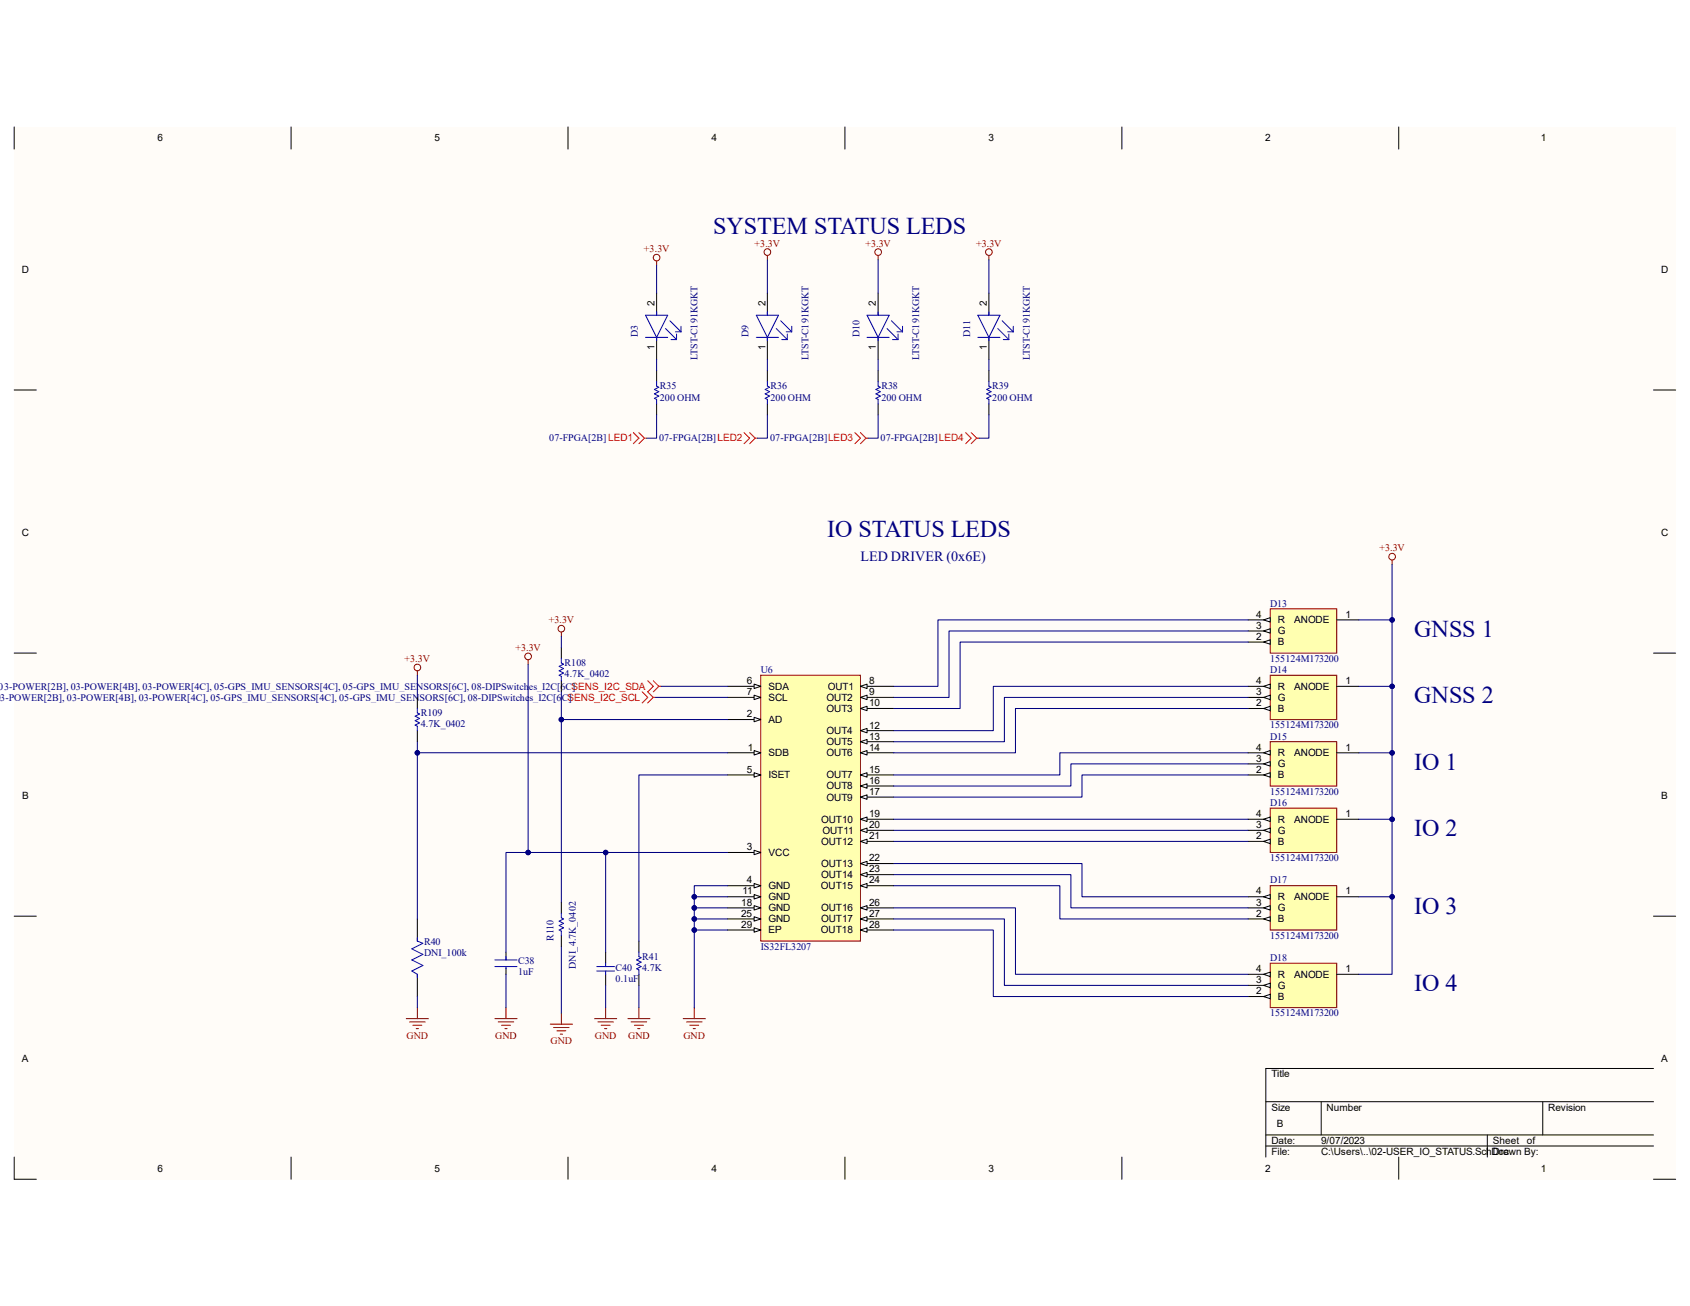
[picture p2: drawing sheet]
<svg xmlns="http://www.w3.org/2000/svg" width="279mm" height="216mm" viewBox="0 0 279 216" stroke-linecap="round" stroke-linejoin="round" font-family="sans-serif">
<g fill="#fffcf8">
<path d="M2.3 21h274.7v173.9h-274.7z" fill-rule="evenodd"/>
<path d="M6 24.6h267.4v166.7h-267.4z" fill-rule="evenodd"/>
</g>
<g fill="none" stroke="#000" stroke-width=".17">
<path d="M2.3 21v3.6M48.1 21v3.6M93.9 21v3.6M139.7 21v3.6M185.5 21v3.6M231.2 21v3.6M2.3 64.5h3.7M108.6 61.3v1.8M108.6 66.8v1.8M126.9 61.3v1.8M126.9 66.8v1.8M145.2 61.3v1.8"/>
<path d="M145.2 66.8v1.8M163.5 61.3v1.8M163.5 66.8v1.8M273.4 64.5h3.6M2.3 108h3.7M273.4 108h3.6M2.3 151.5h3.7M273.4 151.5h3.6M273.4 176.6h-64.1v14.7M2.3 191.3v3.6h3.7M48.1 191.3v3.6M93.9 191.3v3.6"/>
<path d="M139.7 191.3v3.6M185.5 191.3v3.6M209.3 182.1h64.1M209.3 187.6h64.1M209.3 189.5h64.1M218.4 182.1v5.5M231.2 191.3v3.6M245.9 187.6v3.7M255.1 182.1v5.5M273.4 194.9h3.6"/>
</g>
<g fill="none" stroke="#800000" stroke-width=".17">
<path d="M108.6 43.1v.8M126.9 42.2v.8M145.2 42.2v.8M163.5 42.2v.8"/>
<circle cx="108.6" cy="42.6" r=".55"/>
<circle cx="126.9" cy="41.7" r=".55"/>
<circle cx="145.2" cy="41.7" r=".55"/>
<circle cx="163.5" cy="41.7" r=".55"/>
</g>
<g fill="none" stroke="#f00" stroke-width=".17">
<path d="M104.7 71.5l.9 .9-.9 1M105.6 71.5l.9 .9M106.5 72.4l-.9 1M106.5 72.4h.4M123 71.5l.9 .9-.9 1M123.9 71.5l1 .9M124.9 72.4h.3M124.9 72.4l-1 1M141.3 71.5l1 .9-1 1M142.3 71.5l.9 .9M143.2 72.4h.3M143.2 72.4l-.9 1"/>
<path d="M159.6 71.5l1 .9-1 1M160.6 71.5l.9 .9M161.5 72.4h.3M161.5 72.4l-.9 1"/>
</g>
<path d="M108.6 63.1v.7l.3 .2-.7 .4 .7 .3-.7 .4 .7 .4-.7 .3 .4 .2v.8M126.9 63.1v.7l.3 .2-.7 .4 .7 .3-.7 .4 .7 .4-.7 .3 .4 .2v.8M145.2 63.1v.7l.3 .2-.7 .4 .7 .3-.7 .4 .7 .4-.7 .3 .4 .2v.8M163.5 63.1v.7l.4 .2-.8 .4 .8 .3-.8 .4 .8 .4-.8 .3 .4 .2v.8" fill="none" stroke="#00f" stroke-width=".17"/>
<path d="M210 100.6h11v7.4h-11z" fill-rule="evenodd" fill="#ffffb0"/>
<path d="M210 100.6h11v7.4h-11z" fill="none" stroke="#800000" stroke-width=".17"/>
<path d="M206.3 106.1h3.7M221 102.5h3.7" fill="none" stroke="#000" stroke-width=".17"/>
<path d="M208.9 106.1l1.1-.3v.7z" fill="#f8fcff"/>
<path d="M206.3 104.3h3.7M208.9 106.1l1.1-.3v.7z" fill="none" stroke="#000" stroke-width=".17"/>
<path d="M208.9 104.3l1.1-.4v.8z" fill="#f8fcff"/>
<path d="M206.3 102.5h3.7M208.9 104.3l1.1-.4v.8z" fill="none" stroke="#000" stroke-width=".17"/>
<path d="M208.9 102.5l1.1-.4v.7z" fill="#f8fcff"/>
<path d="M208.9 102.5l1.1-.4v.7z" fill="none" stroke="#000" stroke-width=".17"/>
<path d="M210 111.6h11v7.4h-11z" fill-rule="evenodd" fill="#ffffb0"/>
<path d="M210 111.6h11v7.4h-11z" fill="none" stroke="#800000" stroke-width=".17"/>
<path d="M206.3 117.1h3.7M221 113.5h3.7" fill="none" stroke="#000" stroke-width=".17"/>
<path d="M208.9 117.1l1.1-.3v.7z" fill="#f8fcff"/>
<path d="M206.3 115.3h3.7M208.9 117.1l1.1-.3v.7z" fill="none" stroke="#000" stroke-width=".17"/>
<path d="M208.9 115.3l1.1-.4v.8z" fill="#f8fcff"/>
<path d="M206.3 113.5h3.7M208.9 115.3l1.1-.4v.8z" fill="none" stroke="#000" stroke-width=".17"/>
<path d="M208.9 113.5l1.1-.4v.7z" fill="#f8fcff"/>
<path d="M208.9 113.5l1.1-.4v.7z" fill="none" stroke="#000" stroke-width=".17"/>
<path d="M210 122.6h11v7.3h-11z" fill-rule="evenodd" fill="#ffffb0"/>
<path d="M210 122.6h11v7.3h-11z" fill="none" stroke="#800000" stroke-width=".17"/>
<path d="M206.3 128.1h3.7M221 124.4h3.7" fill="none" stroke="#000" stroke-width=".17"/>
<path d="M208.9 128.1l1.1-.4v.8z" fill="#f8fcff"/>
<path d="M206.3 126.3h3.7M208.9 128.1l1.1-.4v.8z" fill="none" stroke="#000" stroke-width=".17"/>
<path d="M208.9 126.3l1.1-.4v.8z" fill="#f8fcff"/>
<path d="M206.3 124.4h3.7M208.9 126.3l1.1-.4v.8z" fill="none" stroke="#000" stroke-width=".17"/>
<path d="M208.9 124.4l1.1-.3v.7z" fill="#f8fcff"/>
<path d="M208.9 124.4l1.1-.3v.7z" fill="none" stroke="#000" stroke-width=".17"/>
<path d="M210 133.6h11v7.3h-11z" fill-rule="evenodd" fill="#ffffb0"/>
<path d="M210 133.6h11v7.3h-11z" fill="none" stroke="#800000" stroke-width=".17"/>
<path d="M206.3 139.1h3.7M221 135.4h3.7" fill="none" stroke="#000" stroke-width=".17"/>
<path d="M208.9 139.1l1.1-.4v.8z" fill="#f8fcff"/>
<path d="M206.3 137.3h3.7M208.9 139.1l1.1-.4v.8z" fill="none" stroke="#000" stroke-width=".17"/>
<path d="M208.9 137.3l1.1-.4v.7z" fill="#f8fcff"/>
<path d="M206.3 135.4h3.7M208.9 137.3l1.1-.4v.7z" fill="none" stroke="#000" stroke-width=".17"/>
<path d="M208.9 135.4l1.1-.3v.7z" fill="#f8fcff"/>
<path d="M208.9 135.4l1.1-.3v.7z" fill="none" stroke="#000" stroke-width=".17"/>
<path d="M210 146.4h11v7.3h-11z" fill-rule="evenodd" fill="#ffffb0"/>
<path d="M210 146.4h11v7.3h-11z" fill="none" stroke="#800000" stroke-width=".17"/>
<path d="M206.3 151.9h3.7M221 148.3h3.7" fill="none" stroke="#000" stroke-width=".17"/>
<path d="M208.9 151.9l1.1-.3v.7z" fill="#f8fcff"/>
<path d="M206.3 150.1h3.7M208.9 151.9l1.1-.3v.7z" fill="none" stroke="#000" stroke-width=".17"/>
<path d="M208.9 150.1l1.1-.4v.8z" fill="#f8fcff"/>
<path d="M206.3 148.3h3.7M208.9 150.1l1.1-.4v.8z" fill="none" stroke="#000" stroke-width=".17"/>
<path d="M208.9 148.3l1.1-.4v.7z" fill="#f8fcff"/>
<path d="M208.9 148.3l1.1-.4v.7z" fill="none" stroke="#000" stroke-width=".17"/>
<path d="M210 159.2h11v7.4h-11z" fill-rule="evenodd" fill="#ffffb0"/>
<path d="M210 159.2h11v7.4h-11z" fill="none" stroke="#800000" stroke-width=".17"/>
<path d="M206.3 164.7h3.7M221 161.1h3.7" fill="none" stroke="#000" stroke-width=".17"/>
<path d="M208.9 164.7l1.1-.3v.7z" fill="#f8fcff"/>
<path d="M206.3 162.9h3.7M208.9 164.7l1.1-.3v.7z" fill="none" stroke="#000" stroke-width=".17"/>
<path d="M208.9 162.9l1.1-.4v.8z" fill="#f8fcff"/>
<path d="M206.3 161.1h3.7M208.9 162.9l1.1-.4v.8z" fill="none" stroke="#000" stroke-width=".17"/>
<path d="M208.9 161.1l1.1-.4v.7z" fill="#f8fcff"/>
<path d="M208.9 161.1l1.1-.4v.7z" fill="none" stroke="#000" stroke-width=".17"/>
<path d="M125.8 111.6h16.5v44h-16.5z" fill-rule="evenodd" fill="#ffffb0"/>
<path d="M125.8 111.6h16.5v44h-16.5z" fill="none" stroke="#800000" stroke-width=".17"/>
<path d="M120.3 124.4h5.5" fill="none" stroke="#000" stroke-width=".17"/>
<path d="M124.7 124.1l1.1 .3-1.1 .4z" fill="#f8fcff"/>
<path d="M120.3 119h5.5M124.7 124.1l1.1 .3-1.1 .4z" fill="none" stroke="#000" stroke-width=".17"/>
<path d="M124.7 118.6l1.1 .4-1.1 .3z" fill="#f8fcff"/>
<path d="M124.7 118.6l1.1 .4-1.1 .3zM120.3 140.9h5.5" fill="none" stroke="#000" stroke-width=".17"/>
<path d="M124.7 140.6l1.1 .3-1.1 .4z" fill="#f8fcff"/>
<path d="M120.3 146.4h5.5M124.7 140.6l1.1 .3-1.1 .4z" fill="none" stroke="#000" stroke-width=".17"/>
<path d="M124.7 146.1l1.1 .3-1.1 .4z" fill="#f8fcff"/>
<path d="M120.3 128.1h5.5M124.7 146.1l1.1 .3-1.1 .4z" fill="none" stroke="#000" stroke-width=".17"/>
<path d="M124.7 127.7l1.1 .4-1.1 .4z" fill="#f8fcff"/>
<path d="M120.3 113.5h5.5M124.7 127.7l1.1 .4-1.1 .4z" fill="none" stroke="#000" stroke-width=".17"/>
<path d="M124.7 113.1l1.1 .4-1.1 .3z" fill="#f8fcff"/>
<path d="M120.3 115.3h5.5M124.7 113.1l1.1 .4-1.1 .3z" fill="none" stroke="#000" stroke-width=".17"/>
<path d="M124.7 114.9l1.1 .4-1.1 .4z" fill="#f8fcff"/>
<path d="M124.7 114.9l1.1 .4-1.1 .4zM142.3 113.5h5.4" fill="none" stroke="#000" stroke-width=".17"/>
<path d="M142.3 113.5l1-.4v.7z" fill="#f8fcff"/>
<path d="M142.3 113.5l1-.4v.7zM142.3 115.3h5.4" fill="none" stroke="#000" stroke-width=".17"/>
<path d="M142.3 115.3l1-.4v.8z" fill="#f8fcff"/>
<path d="M142.3 115.3l1-.4v.8zM142.3 117.1h5.4" fill="none" stroke="#000" stroke-width=".17"/>
<path d="M142.3 117.1l1-.3v.7z" fill="#f8fcff"/>
<path d="M142.3 117.1l1-.3v.7zM120.3 148.3h5.5" fill="none" stroke="#000" stroke-width=".17"/>
<path d="M124.7 147.9l1.1 .4-1.1 .3z" fill="#f8fcff"/>
<path d="M142.3 120.8h5.4M124.7 147.9l1.1 .4-1.1 .3z" fill="none" stroke="#000" stroke-width=".17"/>
<path d="M142.3 120.8l1-.4v.7z" fill="#f8fcff"/>
<path d="M142.3 120.8l1-.4v.7zM142.3 122.6h5.4" fill="none" stroke="#000" stroke-width=".17"/>
<path d="M142.3 122.6l1-.4v.8z" fill="#f8fcff"/>
<path d="M142.3 122.6l1-.4v.8zM142.3 124.4h5.4" fill="none" stroke="#000" stroke-width=".17"/>
<path d="M142.3 124.4l1-.3v.7z" fill="#f8fcff"/>
<path d="M142.3 124.4l1-.3v.7zM142.3 128.1h5.4" fill="none" stroke="#000" stroke-width=".17"/>
<path d="M142.3 128.1l1-.4v.8z" fill="#f8fcff"/>
<path d="M142.3 128.1l1-.4v.8zM142.3 129.9h5.4" fill="none" stroke="#000" stroke-width=".17"/>
<path d="M142.3 129.9l1-.3v.7z" fill="#f8fcff"/>
<path d="M142.3 129.9l1-.3v.7zM142.3 131.8h5.4" fill="none" stroke="#000" stroke-width=".17"/>
<path d="M142.3 131.8l1-.4v.7z" fill="#f8fcff"/>
<path d="M142.3 131.8l1-.4v.7zM120.3 150.1h5.5" fill="none" stroke="#000" stroke-width=".17"/>
<path d="M124.7 149.7l1.1 .4-1.1 .3z" fill="#f8fcff"/>
<path d="M142.3 135.4h5.4M124.7 149.7l1.1 .4-1.1 .3z" fill="none" stroke="#000" stroke-width=".17"/>
<path d="M142.3 135.4l1-.3v.7z" fill="#f8fcff"/>
<path d="M142.3 135.4l1-.3v.7zM142.3 137.3h5.4" fill="none" stroke="#000" stroke-width=".17"/>
<path d="M142.3 137.3l1-.4v.7z" fill="#f8fcff"/>
<path d="M142.3 137.3l1-.4v.7zM142.3 139.1h5.4" fill="none" stroke="#000" stroke-width=".17"/>
<path d="M142.3 139.1l1-.4v.8z" fill="#f8fcff"/>
<path d="M142.3 139.1l1-.4v.8zM142.3 142.8h5.4" fill="none" stroke="#000" stroke-width=".17"/>
<path d="M142.3 142.8l1-.4v.7z" fill="#f8fcff"/>
<path d="M142.3 142.8l1-.4v.7zM142.3 144.6h5.4" fill="none" stroke="#000" stroke-width=".17"/>
<path d="M142.3 144.6l1-.4v.8z" fill="#f8fcff"/>
<path d="M142.3 144.6l1-.4v.8zM142.3 146.4h5.4" fill="none" stroke="#000" stroke-width=".17"/>
<path d="M142.3 146.4l1-.3v.7z" fill="#f8fcff"/>
<path d="M120.3 151.9h5.5M142.3 146.4l1-.3v.7z" fill="none" stroke="#000" stroke-width=".17"/>
<path d="M124.7 151.5l1.1 .4-1.1 .4z" fill="#f8fcff"/>
<path d="M124.7 151.5l1.1 .4-1.1 .4zM142.3 150.1h5.4" fill="none" stroke="#000" stroke-width=".17"/>
<path d="M142.3 150.1l1-.4v.7z" fill="#f8fcff"/>
<path d="M142.3 150.1l1-.4v.7zM142.3 151.9h5.4" fill="none" stroke="#000" stroke-width=".17"/>
<path d="M142.3 151.9l1-.4v.8z" fill="#f8fcff"/>
<path d="M142.3 151.9l1-.4v.8zM142.3 153.7h5.4" fill="none" stroke="#000" stroke-width=".17"/>
<path d="M142.3 153.7l1-.3v.7z" fill="#f8fcff"/>
<path d="M120.3 153.7h5.5M142.3 153.7l1-.3v.7z" fill="none" stroke="#000" stroke-width=".17"/>
<path d="M124.7 153.4l1.1 .3-1.1 .4z" fill="#f8fcff"/>
<g fill="none" stroke="#000" stroke-width=".17">
<path d="M108.6 48.5v3.6M108.6 55.8v3.6M126.9 48.5v3.6M126.9 55.8v3.6M145.2 48.5v3.6M145.2 55.8v3.6M163.5 48.5v3.6M163.5 55.8v3.6M69 115.3v1.8M92.8 107.1v1.8M92.8 112.5v1.9M69 120.8v1.8"/>
<path d="M69 151.9v3.7M83.7 157.4v1.3M83.7 160v1.1M92.8 149.2v1.8M92.8 154.7v1.8M100.1 157.4v1.8M105.6 155.6v1.8M124.7 153.4l1.1 .3-1.1 .4zM69 161.1v3.6M100.1 161.1v1.8M105.6 161.1v1.8"/>
</g>
<g fill="none" stroke="#800000" stroke-width=".17">
<path d="M230.1 92.6v.7M69 110.9v.7M87.3 109.1v.7M92.8 104.5v.7M67.2 168.4h3.6M67.7 168.9h2.6M68.3 169.5h1.4M68.8 170h.4M69 166.6v1.8M81.8 168.4h3.7M82.4 168.9h2.5M82.9 169.5h1.5"/>
<path d="M83.5 170h.3M83.7 166.6v1.8M91 169.3h3.6M91.5 169.9h2.6M92.1 170.4h1.4M92.6 171h.4M92.8 167.5v1.8M98.3 168.4h3.7M98.8 168.9h2.6M99.4 169.5h1.5M99.9 170h.4M100.1 166.6v1.8"/>
<path d="M103.8 168.4h3.7M104.3 168.9h2.6M104.9 169.5h1.5M105.4 170h.4M105.6 166.6v1.8M113 168.4h3.6M113.5 168.9h2.6M114 169.5h1.5M114.6 170h.4M114.8 166.6v1.8"/>
<circle cx="230.2" cy="92" r=".55"/>
<circle cx="69" cy="110.3" r=".55"/>
<circle cx="87.3" cy="108.5" r=".55"/>
<circle cx="92.8" cy="103.9" r=".55"/>
</g>
<g fill="none" stroke="#00f" stroke-width=".17">
<path d="M106.7 52.1h3.7l-1.8 3.7zM106.7 55.8h3.7M108.6 51.6v.5M108.6 55.8v.5M110 54.3l1.8 1.8M110.8 53l1.8 1.9M110.9 56.1h.9M111.7 54.9h.9M111.8 55.2v.9M112.6 53.9v1M125 52.1h3.7l-1.8 3.7zM125 55.8h3.7"/>
<path d="M126.9 51.6v.5M126.9 55.8v.5M128.3 54.3l1.9 1.8M129.1 53l1.8 1.9M129.2 56.1h1M130 54.9h.9M130.2 55.2v.9M130.9 53.9v1M143.3 52.1h3.7l-1.8 3.7zM143.3 55.8h3.7M145.2 51.6v.5M145.2 55.8v.5"/>
<path d="M146.6 54.3l1.9 1.8M147.4 53l1.8 1.9M147.6 56.1h.9M148.3 54.9h.9M148.5 55.2v.9M149.2 53.9v1M161.7 52.1h3.6l-1.8 3.7zM161.7 55.8h3.6M163.5 51.6v.5M163.5 55.8v.5M165 54.3l1.8 1.8M165.7 53l1.8 1.9"/>
<path d="M165.9 56.1h.9M166.6 54.9h.9M166.8 55.2v.9M167.5 53.9v1M69 117.1v.8l.4 .1-.8 .4 .8 .4-.8 .3 .8 .4-.8 .4 .4 .2v.7M92.8 108.9v.7l.4 .2-.8 .4 .8 .3-.8 .4 .8 .4-.8 .3 .4 .2v.7M69 155v.6l.9 .3-1.8 1 1.8 .9-1.8 .9 1.8 .9-1.8 .9 .9 .6v.5M81.8 159.8h3.7M81.8 158.7h3.7M83.7 158.1v.6M83.7 160v.2M92.8 151v.7l.4 .2-.8 .4 .8 .3-.8 .4 .8 .4-.8 .3 .4 .2v.8"/>
<path d="M98.7 159.8h2.9M100.1 159.2v.6M105.6 157.4v.7l.4 .2-.7 .4 .7 .4-.7 .3 .7 .4-.7 .4 .3 .1v.8M98.7 160.5h2.9M100.1 160.5v.6"/>
</g>
<path d="M106.2 114.4l.9 .9-.9 .9M107.1 112.5l.9 1-.9 .9 .9 .9M108 112.5l.9 1M108 115.3l-.9 .9M108 115.3h.4M108.9 113.5l-.9 .9M108.9 113.5h.4" fill="none" stroke="#f00" stroke-width=".17"/>
<g fill="none" stroke="#000080" stroke-width=".17">
<path d="M108.6 59.4v1.9M126.9 59.4v1.9M145.2 59.4v1.9M163.5 59.4v1.9M108.6 68.6v3.8h-1.7M126.9 68.6v3.8h-1.7M145.2 68.6v3.8h-1.7M163.5 68.6v3.8h-1.7M206.3 102.5h-51.2v11h-7.4M206.3 104.3h-49.4v11h-9.2M206.3 106.1h-47.6v11h-11M206.3 113.5h-42.1v7.3h-16.5"/>
<path d="M206.3 115.3h-40.2v7.3h-18.4M206.3 117.1h-38.4v7.3h-20.2M147.7 135.4h58.6M147.7 137.3h58.6M147.7 139.1h58.6M206.3 124.4h-31.1v3.7h-27.5M206.3 126.3h-29.3v3.6h-29.3M206.3 128.1h-27.4v3.7h-31.2M147.7 142.8h31.2v5.5h27.4M147.7 144.6h29.3v5.5h29.3M147.7 146.4h27.5v5.5h31.1M147.7 150.1h20.2v11h38.4"/>
<path d="M147.7 151.9h18.4v11h40.2M147.7 153.7h16.5v11h42.1M224.7 148.3h5.4"/>
</g>
<circle cx="230.2" cy="148.3" r=".37" fill="#000080"/>
<g fill="none" stroke="#000080" stroke-width=".17">
<path d="M224.7 135.4h5.4"/>
<circle cx="230.2" cy="148.3" r=".37"/>
</g>
<circle cx="230.2" cy="135.4" r=".37" fill="#000080"/>
<g fill="none" stroke="#000080" stroke-width=".17">
<path d="M224.7 124.4h5.4"/>
<circle cx="230.2" cy="135.4" r=".37"/>
</g>
<circle cx="230.2" cy="124.4" r=".37" fill="#000080"/>
<g fill="none" stroke="#000080" stroke-width=".17">
<path d="M224.7 113.5h5.4"/>
<circle cx="230.2" cy="124.5" r=".37"/>
</g>
<circle cx="230.2" cy="113.5" r=".37" fill="#000080"/>
<g fill="none" stroke="#000080" stroke-width=".17">
<path d="M224.7 102.5h5.4"/>
<circle cx="230.2" cy="113.5" r=".37"/>
</g>
<circle cx="230.2" cy="102.5" r=".37" fill="#000080"/>
<g fill="none" stroke="#000080" stroke-width=".17">
<path d="M120.3 153.7h-5.5v12.9M83.7 161.1v5.5M100.1 162.9v3.7"/>
<circle cx="230.2" cy="102.5" r=".37"/>
</g>
<circle cx="114.8" cy="153.7" r=".37" fill="#000080"/>
<g fill="none" stroke="#000080" stroke-width=".17">
<path d="M120.3 151.9h-5.5v1.8"/>
<circle cx="114.8" cy="153.7" r=".37"/>
</g>
<circle cx="114.8" cy="151.9" r=".37" fill="#000080"/>
<circle cx="114.8" cy="151.9" r=".37" fill="none" stroke="#000080" stroke-width=".17"/>
<circle cx="114.8" cy="153.7" r=".37" fill="#000080"/>
<g fill="none" stroke="#000080" stroke-width=".17">
<path d="M120.3 150.1h-5.5v1.8"/>
<circle cx="114.8" cy="153.7" r=".37"/>
</g>
<circle cx="114.8" cy="150.1" r=".37" fill="#000080"/>
<circle cx="114.8" cy="150.1" r=".37" fill="none" stroke="#000080" stroke-width=".17"/>
<circle cx="114.8" cy="151.9" r=".37" fill="#000080"/>
<g fill="none" stroke="#000080" stroke-width=".17">
<path d="M120.3 148.3h-5.5v1.8"/>
<circle cx="114.8" cy="151.9" r=".37"/>
</g>
<circle cx="114.8" cy="148.3" r=".37" fill="#000080"/>
<circle cx="114.8" cy="148.3" r=".37" fill="none" stroke="#000080" stroke-width=".17"/>
<circle cx="114.8" cy="150.1" r=".37" fill="#000080"/>
<g fill="none" stroke="#000080" stroke-width=".17">
<path d="M120.3 146.4h-5.5v1.9"/>
<circle cx="114.8" cy="150.1" r=".37"/>
</g>
<circle cx="114.8" cy="148.3" r=".37" fill="#000080"/>
<g fill="none" stroke="#000080" stroke-width=".17">
<path d="M87.3 109.8v31.1M69 164.7v1.9"/>
<circle cx="114.8" cy="148.3" r=".37"/>
</g>
<circle cx="87.3" cy="140.9" r=".37" fill="#000080"/>
<g fill="none" stroke="#000080" stroke-width=".17">
<path d="M108.6 43.9v4.6M126.9 43v5.5M145.2 43v5.5M163.5 43v5.5M108.4 115.3h11.9M109.3 113.5h11M69 122.6v1.8M120.3 128.1h-14.7v27.5M105.6 162.9v3.7"/>
<circle cx="87.3" cy="140.9" r=".37"/>
</g>
<circle cx="69" cy="124.4" r=".37" fill="#000080"/>
<g fill="none" stroke="#000080" stroke-width=".17">
<path d="M69 111.6v3.7M100.1 140.9v16.5"/>
<circle cx="69" cy="124.4" r=".37"/>
</g>
<circle cx="100.1" cy="140.9" r=".37" fill="#000080"/>
<g fill="none" stroke="#000080" stroke-width=".17">
<path d="M92.8 105.2v1.9M92.8 119h27.5M92.8 156.5v11"/>
<circle cx="100.1" cy="140.9" r=".37"/>
</g>
<circle cx="92.8" cy="119" r=".37" fill="#000080"/>
<g fill="none" stroke="#000080" stroke-width=".17">
<path d="M120.3 124.4h-51.3v27.5"/>
<circle cx="92.8" cy="119" r=".37"/>
</g>
<circle cx="69" cy="124.4" r=".37" fill="#000080"/>
<g fill="none" stroke="#000080" stroke-width=".17">
<path d="M120.3 140.9h-36.6v16.5"/>
<circle cx="69" cy="124.4" r=".37"/>
</g>
<circle cx="100.1" cy="140.9" r=".37" fill="#000080"/>
<circle cx="100.1" cy="140.9" r=".37" fill="none" stroke="#000080" stroke-width=".17"/>
<circle cx="87.3" cy="140.9" r=".37" fill="#000080"/>
<g fill="none" stroke="#000080" stroke-width=".17">
<path d="M230.1 93.3v67.8h-5.4"/>
<circle cx="87.3" cy="140.9" r=".37"/>
</g>
<circle cx="230.2" cy="102.5" r=".37" fill="#000080"/>
<circle cx="230.2" cy="102.5" r=".37" fill="none" stroke="#000080" stroke-width=".17"/>
<circle cx="230.2" cy="113.5" r=".37" fill="#000080"/>
<circle cx="230.2" cy="113.5" r=".37" fill="none" stroke="#000080" stroke-width=".17"/>
<circle cx="230.2" cy="124.4" r=".37" fill="#000080"/>
<circle cx="230.2" cy="124.5" r=".37" fill="none" stroke="#000080" stroke-width=".17"/>
<circle cx="230.2" cy="135.4" r=".37" fill="#000080"/>
<circle cx="230.2" cy="135.4" r=".37" fill="none" stroke="#000080" stroke-width=".17"/>
<circle cx="230.2" cy="148.3" r=".37" fill="#000080"/>
<g fill="none" stroke="#000080" stroke-width=".17">
<path d="M92.8 114.4v34.8"/>
<circle cx="230.2" cy="148.3" r=".37"/>
</g>
<circle cx="92.8" cy="119" r=".37" fill="#000080"/>
<circle cx="92.8" cy="119" r=".37" fill="none" stroke="#000080" stroke-width=".17"/>
<g font-size="4" fill="#000080">
<text x="117.9" y="38.6">SYSTEM STATUS LEDS</text>
<text x="136.7" y="88.8">IO STATUS LEDS</text>
<text x="233.8" y="105.2">GNSS 1</text>
<text x="233.8" y="116.2">GNSS 2</text>
<text x="233.8" y="127.3">IO 1</text>
<text x="233.8" y="138.2">IO 2</text>
<text x="233.8" y="151">IO 3</text>
<text x="233.8" y="163.9">IO 4</text>
</g>
<text font-size="2.3" fill="#000080" x="142.2" y="92.8">LED DRIVER (0x6E)</text>
<g font-size="1.7">
<text x="26" y="23.4">6</text>
<text x="71.8" y="23.4">5</text>
<text x="117.6" y="23.4">4</text>
<text x="163.4" y="23.4">3</text>
<text x="209.2" y="23.4">2</text>
<text x="254.7" y="23.4">1</text>
<text x="3.6" y="45.1">D</text>
<text x="274.6" y="45.1">D</text>
<text x="108.2" y="50.6" transform="rotate(-90 108.2 50.6)">2</text>
<text x="126.5" y="50.6" transform="rotate(-90 126.5 50.6)">2</text>
<text x="144.8" y="50.6" transform="rotate(-90 144.8 50.6)">2</text>
<text x="163.2" y="50.6" transform="rotate(-90 163.2 50.6)">2</text>
<text x="108.2" y="57.8" transform="rotate(-90 108.2 57.8)">1</text>
<text x="126.5" y="57.8" transform="rotate(-90 126.5 57.8)">1</text>
<text x="144.8" y="57.8" transform="rotate(-90 144.8 57.8)">1</text>
<text x="163.2" y="57.8" transform="rotate(-90 163.2 57.8)">1</text>
<text x="3.6" y="88.6">C</text>
<text x="274.6" y="88.6">C</text>
<text x="207.7" y="105.8">2</text>
<text x="207.7" y="103.9">3</text>
<text x="207.7" y="102.1">4</text>
<text x="211.3" y="106.7">B</text>
<text x="211.3" y="104.9">G</text>
<text x="211.3" y="103">R</text>
<text x="214" y="103">ANODE</text>
<text x="222.4" y="102.1">1</text>
<text x="123.4" y="113.1">6</text>
<text x="143.7" y="113.1">8</text>
<text x="207.7" y="113.1">4</text>
<text x="222.4" y="113.1">1</text>
<text x="123.4" y="118.6">2</text>
<text x="123.4" y="114.9">7</text>
<text x="127" y="119.5">AD</text>
<text x="127" y="114">SDA</text>
<text x="127" y="115.8">SCL</text>
<text x="136.7" y="115.8">OUT2</text>
<text x="136.7" y="117.7">OUT3</text>
<text x="136.9" y="114">OUT1</text>
<text x="143.7" y="114.9">9</text>
<text x="143.7" y="116.8">10</text>
<text x="207.7" y="116.8">2</text>
<text x="207.7" y="114.9">3</text>
<text x="211.3" y="117.7">B</text>
<text x="211.3" y="115.8">G</text>
<text x="211.3" y="114">R</text>
<text x="214" y="114">ANODE</text>
<text x="123.7" y="124.1">1</text>
<text x="127" y="125">SDB</text>
<text x="136.7" y="121.3">OUT4</text>
<text x="136.7" y="123.1">OUT5</text>
<text x="136.7" y="125">OUT6</text>
<text x="143.7" y="120.4">12</text>
<text x="143.7" y="122.3">13</text>
<text x="143.7" y="124.1">14</text>
<text x="207.7" y="125.9">3</text>
<text x="207.7" y="124.1">4</text>
<text x="211.3" y="125">R</text>
<text x="214" y="125">ANODE</text>
<text x="222.4" y="124.1">1</text>
<text x="123.4" y="127.8">5</text>
<text x="127" y="128.7">ISET</text>
<text x="136.7" y="128.7">OUT7</text>
<text x="136.7" y="130.5">OUT8</text>
<text x="143.7" y="127.8">15</text>
<text x="143.7" y="129.6">16</text>
<text x="143.7" y="131.4">17</text>
<text x="207.7" y="127.8">2</text>
<text x="211.3" y="128.7">B</text>
<text x="211.3" y="126.8">G</text>
<text x="3.6" y="132.1">B</text>
<text x="135.8" y="136">OUT10</text>
<text x="136" y="137.8">OUT11</text>
<text x="136.7" y="132.3">OUT9</text>
<text x="143.7" y="135.1">19</text>
<text x="143.7" y="136.9">20</text>
<text x="207.7" y="136.9">3</text>
<text x="207.7" y="135.1">4</text>
<text x="211.3" y="137.8">G</text>
<text x="211.3" y="136">R</text>
<text x="214" y="136">ANODE</text>
<text x="222.4" y="135.1">1</text>
<text x="274.7" y="132.1">B</text>
<text x="123.4" y="140.5">3</text>
<text x="127" y="141.5">VCC</text>
<text x="135.8" y="139.7">OUT12</text>
<text x="135.8" y="143.3">OUT13</text>
<text x="143.7" y="138.7">21</text>
<text x="143.7" y="142.4">22</text>
<text x="207.7" y="138.7">2</text>
<text x="211.3" y="139.7">B</text>
<text x="122.6" y="149.7">18</text>
<text x="122.8" y="147.9">11</text>
<text x="123.4" y="146">4</text>
<text x="127" y="147">GND</text>
<text x="127" y="148.8">GND</text>
<text x="135.7" y="147">OUT15</text>
<text x="135.8" y="145.2">OUT14</text>
<text x="143.7" y="144.2">23</text>
<text x="143.7" y="146">24</text>
<text x="143.7" y="149.7">26</text>
<text x="207.7" y="149.7">3</text>
<text x="207.7" y="147.9">4</text>
<text x="211.3" y="148.8">R</text>
<text x="214" y="148.8">ANODE</text>
<text x="222.4" y="147.9">1</text>
<text x="122.5" y="151.6">25</text>
<text x="122.6" y="153.4">29</text>
<text x="127" y="150.6">GND</text>
<text x="127" y="152.5">GND</text>
<text x="127" y="154.3">EP</text>
<text x="135.7" y="154.3">OUT18</text>
<text x="135.8" y="150.6">OUT16</text>
<text x="135.8" y="152.5">OUT17</text>
<text x="143.7" y="151.6">27</text>
<text x="143.7" y="153.4">28</text>
<text x="207.7" y="151.6">2</text>
<text x="211.3" y="152.5">B</text>
<text x="211.3" y="150.6">G</text>
<text x="207.7" y="160.7">4</text>
<text x="211.3" y="161.6">R</text>
<text x="214" y="161.6">ANODE</text>
<text x="222.4" y="160.7">1</text>
<text x="207.7" y="164.4">2</text>
<text x="207.7" y="162.5">3</text>
<text x="211.3" y="165.3">B</text>
<text x="211.3" y="163.4">G</text>
<text x="3.6" y="175.6">A</text>
<text x="210.2" y="178.1">Title</text>
<text x="274.6" y="175.6">A</text>
<text x="210.2" y="183.6">Size</text>
<text x="219.3" y="183.6">Number</text>
<text x="255.9" y="183.6">Revision</text>
<text x="210.2" y="189.1">Date:</text>
<text x="210.2" y="190.9">File:</text>
<text x="211.1" y="186.4">B</text>
<text x="218.4" y="189.1">9/07/2023</text>
<text x="218.4" y="190.9">C:\Users\..\02-USER_IO_STATUS.SchDoc</text>
<text x="246.8" y="190.9">Drawn By:</text>
<text x="246.8" y="189.1">Sheet</text>
<text x="252.5" y="189.1">of</text>
<text x="26" y="193.7">6</text>
<text x="71.8" y="193.7">5</text>
<text x="117.6" y="193.7">4</text>
<text x="163.4" y="193.7">3</text>
<text x="209.2" y="193.7">2</text>
<text x="254.7" y="193.7">1</text>
</g>
<g font-size="1.7" fill="#800000">
<text x="106.5" y="41.7">+3.3V</text>
<text x="124.8" y="40.8">+3.3V</text>
<text x="143.1" y="40.8">+3.3V</text>
<text x="161.4" y="40.8">+3.3V</text>
<text x="228" y="91.1">+3.3V</text>
<text x="85.2" y="107.6">+3.3V</text>
<text x="90.7" y="103">+3.3V</text>
<text x="66.9" y="109.4">+3.3V</text>
<text x="67.2" y="171.7">GND</text>
<text x="81.9" y="171.7">GND</text>
<text x="91" y="172.6">GND</text>
<text x="98.3" y="171.7">GND</text>
<text x="103.8" y="171.7">GND</text>
<text x="113" y="171.7">GND</text>
</g>
<g font-size="1.7" fill="#000080">
<text x="105.5" y="55.8" transform="rotate(-90 105.5 55.8)">D3</text>
<text x="115.3" y="59.4" transform="rotate(-90 115.3 59.4)">LTST-C191KGKT</text>
<text x="123.7" y="55.8" transform="rotate(-90 123.7 55.8)">D9</text>
<text x="133.6" y="59.4" transform="rotate(-90 133.6 59.4)">LTST-C191KGKT</text>
<text x="142.1" y="55.8" transform="rotate(-90 142.1 55.8)">D10</text>
<text x="152" y="59.4" transform="rotate(-90 152 59.4)">LTST-C191KGKT</text>
<text x="160.4" y="55.8" transform="rotate(-90 160.4 55.8)">D11</text>
<text x="170.3" y="59.4" transform="rotate(-90 170.3 59.4)">LTST-C191KGKT</text>
<text x="109.1" y="64.4">R35</text>
<text x="127.4" y="64.4">R36</text>
<text x="145.7" y="64.4">R38</text>
<text x="164" y="64.4">R39</text>
<text x="109.1" y="66.2">200 OHM</text>
<text x="127.4" y="66.2">200 OHM</text>
<text x="145.7" y="66.2">200 OHM</text>
<text x="164" y="66.2">200 OHM</text>
<text x="90.8" y="73">07-FPGA[2B] LED1</text>
<text x="109" y="73">07-FPGA[2B]LED2</text>
<text x="127.3" y="73">07-FPGA[2B]LED3</text>
<text x="145.6" y="73">07-FPGA[2B]LED4</text>
<text x="210" y="100.3">D13</text>
<text x="93.3" y="110.2">R108</text>
<text x="93.3" y="112">4.7K_0402</text>
<text x="125.8" y="111.3">U6</text>
<text x="210" y="109.4">155124M173200</text>
<text x="210" y="111.3">D14</text>
<text x="-.8" y="115.8">03-POWER[2B], 03-POWER[4B], 03-POWER[4C], 05-GPS_IMU_SENSORS[4C], 05-GPS_IMU_SENSORS[6C], 08-DIPSwitches_I2C[6C]SENS_I2C_SCL</text>
<text x="-.2" y="114">03-POWER[2B], 03-POWER[4B], 03-POWER[4C], 05-GPS_IMU_SENSORS[4C], 05-GPS_IMU_SENSORS[6C], 08-DIPSwitches_I2C[6C]SENS_I2C_SDA</text>
<text x="69.6" y="118.4">R109</text>
<text x="69.6" y="120.2">4.7K_0402</text>
<text x="210" y="120.4">155124M173200</text>
<text x="210" y="122.3">D15</text>
<text x="210" y="131.4">155124M173200</text>
<text x="210" y="133.2">D16</text>
<text x="210" y="142.4">155124M173200</text>
<text x="210" y="146">D17</text>
<text x="91.5" y="155.6" transform="rotate(-90 91.5 155.6)">R110</text>
<text x="210" y="155.2">155124M173200</text>
<text x="70.1" y="156.3">R40</text>
<text x="70.1" y="158.1">DNI_100k</text>
<text x="85.6" y="159.4">C38</text>
<text x="85.6" y="161.2">1uF</text>
<text x="95.2" y="160.1" transform="rotate(-90 95.2 160.1)">DNI_4.7K_0402</text>
<text x="101.8" y="160.5">C40</text>
<text x="106.2" y="158.7">R41</text>
<text x="106.2" y="160.5">4.7K</text>
<text x="125.8" y="157">IS32FL3207</text>
<text x="210" y="158.9">D18</text>
<text x="101.8" y="162.3">0.1uF</text>
<text x="210" y="168">155124M173200</text>
</g>
</svg>
